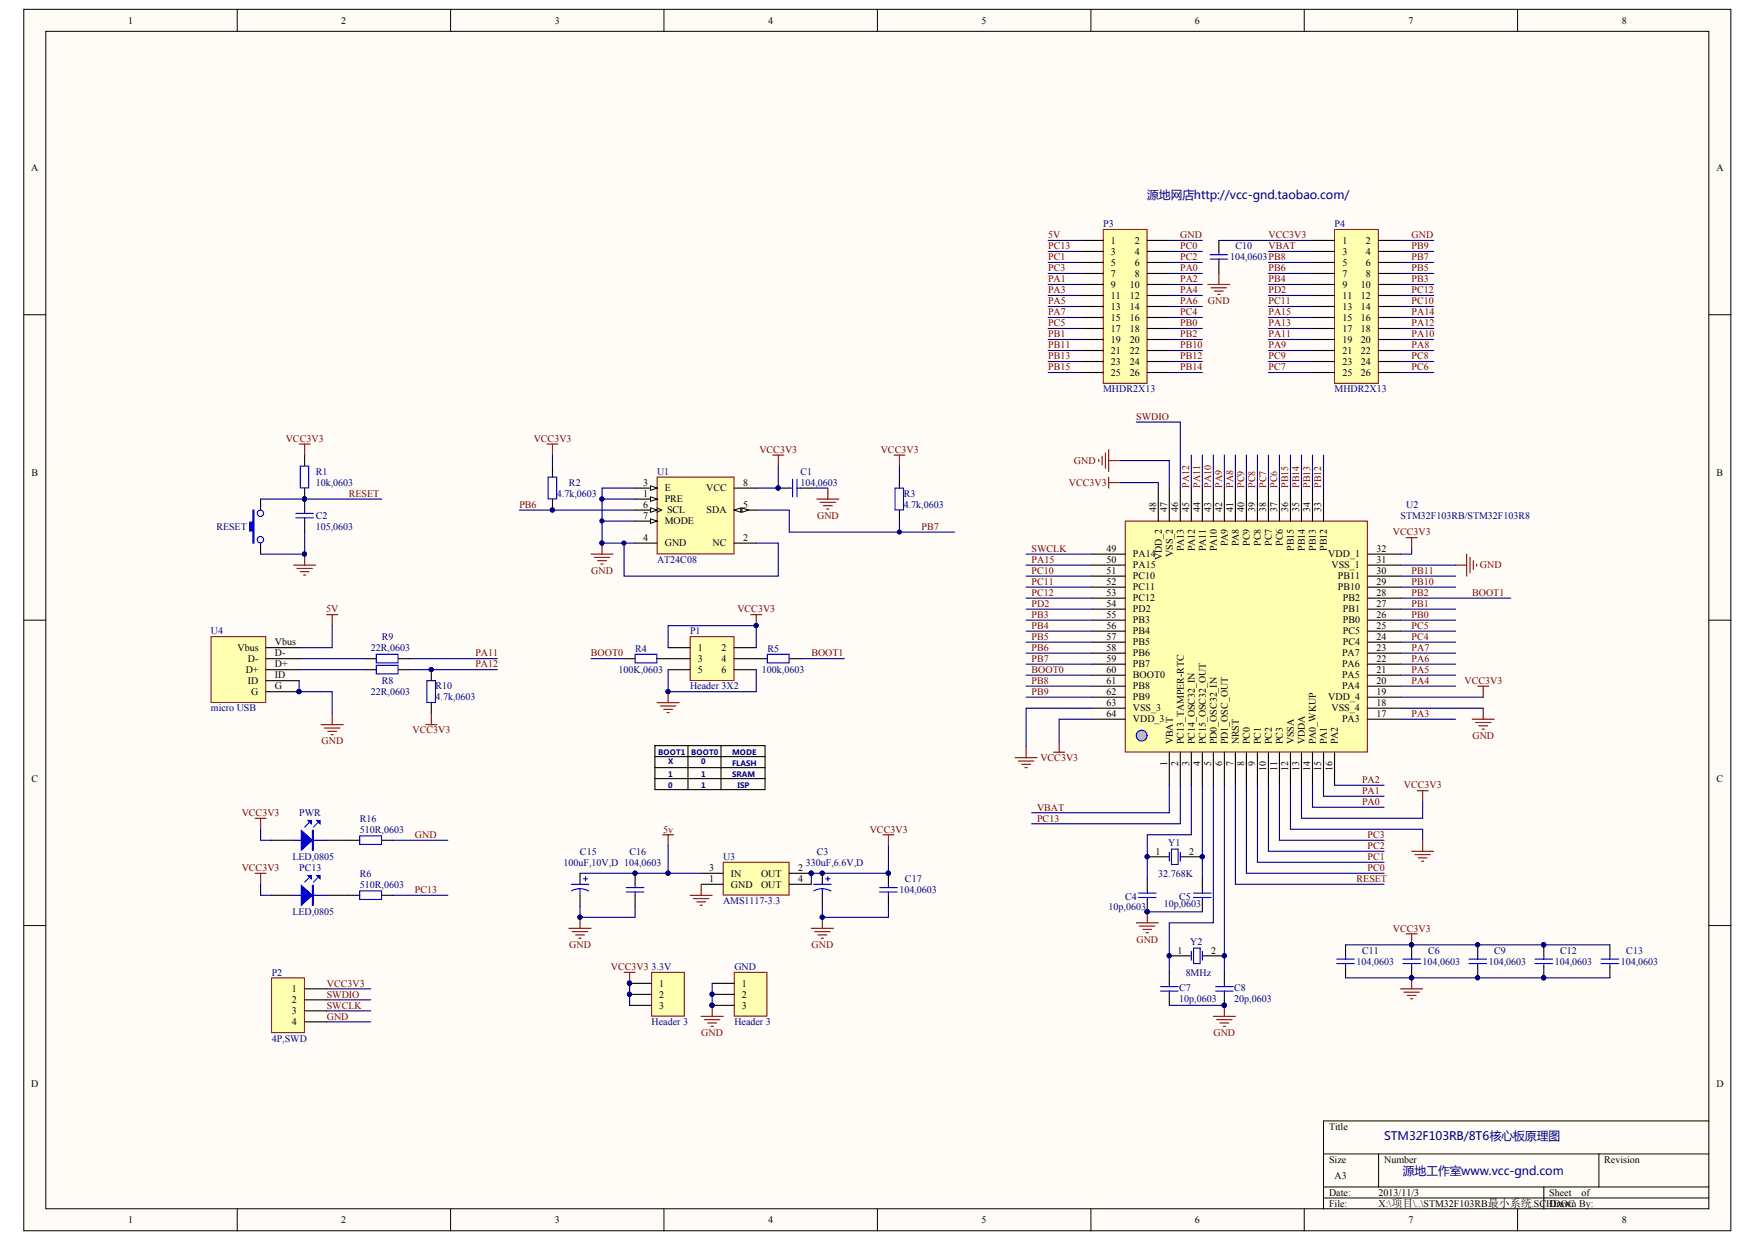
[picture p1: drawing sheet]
<svg xmlns="http://www.w3.org/2000/svg" width="297mm" height="210mm" viewBox="0 0 297 210" stroke-linecap="round" stroke-linejoin="round" font-family="sans-serif">
<g fill="#fffcf8" stroke="#000" stroke-width=".17">
<path d="M4 1.6h288.3v206.2h-288.3z"/>
<path d="M7.7 5.3h280.9v198.8h-280.9z"/>
</g>
<g fill="none" stroke="#000" stroke-width=".17">
<path d="M40.1 1.6v3.7M76.1 1.6v3.7M112.1 1.6v3.7M148.2 1.6v3.7M184.2 1.6v3.7M220.2 1.6v3.7M256.3 1.6v3.7M4 53.1h3.7M288.6 53.1h3.7M4 104.7h3.7M288.6 104.7h3.7M4 156.3h3.7"/>
<path d="M288.6 156.3h3.7M223.5 194.9h65.1M232.8 194.9v5.5M270 194.9v5.5M288.6 189.3h-65.1v14.9M40.1 204.2v3.7M76.1 204.2v3.7M112.1 204.2v3.7M148.2 204.2v3.7M184.2 204.2v3.7M220.2 204.2v3.7M223.5 200.4h65.1"/>
<path d="M223.5 202.3h65.1M256.3 204.2v3.7M260.7 200.4v3.8"/>
</g>
<path d="M51.4 76.8v1.9M51.4 82.4v1.9" fill="none" stroke="#000" stroke-width=".19"/>
<circle cx="51.4" cy="84.3" r=".35" fill="#000080" stroke="#000080" stroke-width=".17"/>
<path d="M50.7 78.7h1.4v3.7h-1.4z" fill="none" stroke="#00f" stroke-width=".19"/>
<path d="M50.5 75h1.9M51.4 75v1.8" fill="none" stroke="#800000" stroke-width=".19"/>
<path d="M116.5 107.5h7.4v7.4h-7.4z" fill="#ffffb0" stroke="#800000" stroke-width=".17"/>
<g fill="none" stroke="#000" stroke-width=".19">
<path d="M44 84.3v1.8M44 91.7v1.9M51.4 84.3v1.8M51.4 88v1.9M105.4 111.2h1.8M111 111.2h5.5M112.8 109.4h3.7M112.8 113.1h3.7M124 109.4h3.7M124 111.2h5.6M124 113.1h3.7M133.3 111.2h1.8"/>
<path d="M45.9 151.2h3.7M55.2 151.2h5.5M64.5 151.2h1.8"/>
</g>
<g fill="none" stroke="#00f" stroke-width=".19">
<path d="M50 87.4h2.9M50 86.7h2.9M51.4 86.1v.6M51.4 87.4v.6M107.2 110.5h3.7v1.4h-3.7zM129.6 110.5h3.6v1.4h-3.6zM49.6 151.2h5.6M52.2 148.2l-.8 .8M53.7 148.2l-.8 .8M60.7 150.4h3.7v1.5h-3.7z"/>
<circle cx="44" cy="86.7" r=".53"/>
<circle cx="44" cy="91.1" r=".53"/>
</g>
<path d="M44 84.3h20.5M51.4 89.9v3.7h-7.4M99.8 111.2h5.6M112.8 109.4v-3.7h14.9v3.7M112.8 113.1v3.7h14.9v-3.7M135.1 111.2h7.5M44 149.3v1.9h1.9M66.3 151.2h9.3" fill="none" stroke="#000080" stroke-width=".19"/>
<g fill="#000080" stroke="#000080" stroke-width=".17">
<circle cx="127.7" cy="105.6" r=".35"/>
<circle cx="112.8" cy="116.8" r=".35"/>
<circle cx="51.4" cy="84.3" r=".35"/>
<circle cx="51.4" cy="93.6" r=".35"/>
</g>
<g fill="none" stroke="#800000" stroke-width=".19">
<path d="M49.6 95.4h3.7M50.1 96h2.6M50.7 96.5h1.5M51.3 97.1h.3M51.4 93.6v1.8M111 118.7h3.7M111.5 119.2h2.6M112.1 119.8h1.5M112.8 116.8v1.9M126.8 103.8h1.8M127.7 103.8v1.9M112.6 120.3h.4"/>
<path d="M43.1 147.5h1.8M44 147.5v1.8"/>
</g>
<g fill="#00f" stroke="#00f" stroke-width=".19">
<path d="M50.9 149.5l1.8 1.7-1.8 1.7z"/>
<path d="M53.5 147.8h.5v.6z"/>
<path d="M52 147.8h.6v.6z"/>
<path d="M42.7 86.1h.2v5.6h-.2v-2h-.6v-1.5h.6z" fill-rule="evenodd"/>
<path d="M52.7 149.5h.2v3.4h-.2z" fill-rule="evenodd"/>
</g>
<path d="M111 80.6h12.9v12.9h-12.9z" fill="#ffffb0" stroke="#800000" stroke-width=".17"/>
<path d="M107.2 84.3h3.8" fill="none" stroke="#000" stroke-width=".19"/>
<path d="M109.9 83.9l1.1 .4-1.1 .4z" fill="#fffcf8" stroke="#000" stroke-width=".17"/>
<path d="M107.2 82.4h3.8M124 91.7h3.7" fill="none" stroke="#000" stroke-width=".19"/>
<path d="M109.9 82.1l1.1 .3-1.1 .4z" fill="#fffcf8" stroke="#000" stroke-width=".17"/>
<path d="M107.2 91.7h3.8M124 86.1h3.7" fill="none" stroke="#000" stroke-width=".19"/>
<g fill="#fffcf8" stroke="#000" stroke-width=".17">
<path d="M124 86.1l1.1-.3v.7z"/>
<path d="M125.3 85.8l1.1 .3-1.1 .4z"/>
</g>
<path d="M107.2 86.1h3.8" fill="none" stroke="#000" stroke-width=".19"/>
<path d="M111 85.8l.7 .3-.7 .4" fill="none" stroke="#000" stroke-width=".17"/>
<path d="M109.9 85.8l1.1 .3-1.1 .4z" fill="#fffcf8" stroke="#000" stroke-width=".17"/>
<path d="M107.2 88h3.8" fill="none" stroke="#000" stroke-width=".19"/>
<path d="M109.9 87.6l1.1 .4-1.1 .4z" fill="#fffcf8" stroke="#000" stroke-width=".17"/>
<path d="M93.3 78.7v1.9M93.3 84.3v1.8M124 82.4h3.7M131.4 82.4h1.9M135.1 82.4h1.9M151.9 80.6v1.8M151.9 86.1v1.9" fill="none" stroke="#000" stroke-width=".19"/>
<path d="M93.3 76.8v1.9M131.4 78.7v3.7h-3.7M151.9 78.7v1.9M87.7 86.1h19.5M101.7 88h5.5M105.4 91.7v5.6h26v-5.6h-3.7M107.2 82.4h-5.5v1.9h5.5M127.7 86.1h5.6v3.8h27.9M137 82.4h2.8M151.9 88v1.9" fill="none" stroke="#000080" stroke-width=".19"/>
<g fill="#000080" stroke="#000080" stroke-width=".17">
<circle cx="101.6" cy="84.3" r=".35"/>
<circle cx="101.6" cy="91.7" r=".35"/>
<circle cx="101.6" cy="88" r=".35"/>
<circle cx="131.4" cy="82.4" r=".35"/>
<circle cx="105.4" cy="91.7" r=".35"/>
<circle cx="93.3" cy="86.1" r=".35"/>
<circle cx="151.9" cy="89.8" r=".35"/>
</g>
<g fill="none" stroke="#800000" stroke-width=".19">
<path d="M92.4 75h1.8M93.3 75v1.8M130.5 76.8h1.9M131.4 76.8v1.9M151 76.8h1.8M151.9 76.8v1.9M99.8 93.6h3.7M100.4 94.1h2.6M100.9 94.7h1.5M101.5 95.2h.4M101.7 91.7v1.9M137.9 84.3h3.8"/>
<path d="M138.5 84.8h2.6M139.1 85.4h1.4M139.6 86h.4M139.8 82.4v1.9M55.2 103.8h1.8M56.1 103.8v1.9"/>
</g>
<path d="M92.6 80.6h1.4v3.6h-1.4zM133.3 82.4h.5M133.8 80.9v3M134.6 80.9v3M134.6 82.4h.5M151.1 82.4h1.5v3.7h-1.5z" fill="none" stroke="#00f" stroke-width=".19"/>
<path d="M122.1 145.6h11.1v5.6h-11.1z" fill="#ffffb0" stroke="#800000" stroke-width=".17"/>
<g fill="none" stroke="#000" stroke-width=".19">
<path d="M45.9 141.9h3.7M55.2 141.9h5.5M64.5 141.9h1.8M97.9 147.5v1.8M97.9 151.2v1.8M107.2 147.5v1.8M107.2 151.2v1.8M118.4 149.3h3.7M118.4 147.5h3.7M133.3 149.3h3.7M133.3 147.5h3.7M138.9 147.5v1.8"/>
<path d="M138.9 151.2v1.8M150 147.5v1.8M150 151.2v1.8"/>
</g>
<g fill="#000080" stroke="#000080" stroke-width=".17">
<circle cx="137" cy="147.5" r=".35"/>
<circle cx="112.8" cy="147.5" r=".35"/>
<circle cx="107.2" cy="147.5" r=".35"/>
<circle cx="97.9" cy="154.9" r=".35"/>
<circle cx="138.8" cy="147.5" r=".35"/>
<circle cx="150" cy="147.5" r=".35"/>
<circle cx="138.8" cy="154.9" r=".35"/>
</g>
<path d="M44 140v1.9h1.9M66.3 141.9h9.3M97.9 153v1.9h9.3v-1.9M112.8 142.8v4.7h-14.9" fill="none" stroke="#000080" stroke-width=".19"/>
<g fill="none" stroke="#800000" stroke-width=".19">
<path d="M43.1 138.2h1.8M44 138.2v1.8M96.1 156.8h3.7M96.6 157.3h2.6M97.2 157.9h1.5M97.8 158.4h.3M97.9 154.9v1.9M111.9 141h1.9M112.8 141v1.8M116.5 151.2h3.8M117.1 151.7h2.6M117.7 152.3h1.5"/>
<path d="M118.2 152.9h.4M118.4 149.3v1.9M137 156.8h3.7M137.6 157.3h2.6M138.1 157.9h1.5M138.7 158.4h.4M138.9 154.9v1.9M149.1 141h1.9M150 141v1.8"/>
</g>
<g fill="none" stroke="#00f" stroke-width=".19">
<path d="M52.2 138.9l-.8 .8M53.7 138.9l-.8 .8M49.6 141.9h5.6M60.7 141.2h3.7v1.4h-3.7zM96.5 149.3h2.9M97.9 150.1l.8 .1 .7 .3M97.9 150.1l-.7 .1-.7 .2M97.9 150.1v1.1M98.5 148.4h.7M98.9 148v.8M105.8 149.9h2.9M105.8 150.6h2.9"/>
<path d="M107.2 149.3v.6M107.2 150.6v.6M137.4 149.3h3M138.9 150.1l.7 .1 .7 .3M138.9 150.1l-.8 .1-.7 .2M138.9 150.1v1.1M139.4 148.4h.8M139.8 148v.8M148.5 149.9h3M148.5 150.6h3M150 149.3v.6M150 150.6v.6"/>
</g>
<g fill="#00f" stroke="#00f" stroke-width=".19">
<path d="M50.9 140.2l1.8 1.7-1.8 1.7z"/>
<path d="M53.5 138.6h.5v.5z"/>
<path d="M52 138.6h.6v.5z"/>
<path d="M52.7 140.2h.2v3.4h-.2z" fill-rule="evenodd"/>
</g>
<path d="M35.6 107.5h9.3v11.1h-9.3z" fill="#ffffb0" stroke="#800000" stroke-width=".17"/>
<path d="M44.9 109.4h5.6M44.9 111.2h5.6M44.9 113.1h5.6M44.9 114.9h5.6M44.9 116.8h5.6M61.7 111.2h1.8M61.7 113.1h1.8M67.3 111.2h1.8M67.3 113.1h1.8M72.8 113.1v1.8M72.8 118.7v1.8" fill="none" stroke="#000" stroke-width=".19"/>
<g fill="#000080" stroke="#000080" stroke-width=".17">
<circle cx="50.5" cy="116.8" r=".35"/>
<circle cx="138.8" cy="154.9" r=".35"/>
<circle cx="72.8" cy="113.1" r=".35"/>
<circle cx="101.6" cy="91.7" r=".35"/>
<circle cx="101.6" cy="84.3" r=".35"/>
</g>
<path d="M101.7 84.3v7.4h5.5M50.5 114.9v1.9h5.6v3.7M50.5 111.2h11.2M50.5 113.1h11.2M56.1 105.7v3.7h-5.6M69.1 111.2h14.9M69.1 113.1h14.9M138.9 153v1.9h11.1v-1.9" fill="none" stroke="#000080" stroke-width=".19"/>
<path d="M54.2 122.4h3.8M54.8 122.9h2.6M55.4 123.5h1.4M55.9 124.1h.4M56.1 120.5v1.9M171.4 128h3.7M172 128.5h2.6M172.5 129.1h1.5M173.1 129.6h.4M173.3 126.1v1.9" fill="none" stroke="#800000" stroke-width=".19"/>
<path d="M63.5 110.5h3.7v1.4h-3.7zM63.5 112.3h3.7v1.5h-3.7zM72.1 114.9h1.4v3.7h-1.4z" fill="none" stroke="#00f" stroke-width=".19"/>
<path d="M190 88h40.9v39h-40.9z" fill="#ffffb0" stroke="#800000" stroke-width=".17"/>
<g fill="none" stroke="#000" stroke-width=".19">
<path d="M184.4 99.1h5.6M184.4 97.3h5.6M184.4 95.4h5.6M184.4 93.6h5.6M195.6 82.4v5.6M197.5 82.4v5.6M199.3 82.4v5.6M201.2 82.4v5.6M203 82.4v5.6M204.9 82.4v5.6M206.8 82.4v5.6M208.6 82.4v5.6"/>
<path d="M210.5 82.4v5.6M212.3 82.4v5.6M214.2 82.4v5.6M216.1 82.4v5.6M217.9 82.4v5.6M219.8 82.4v5.6M221.6 82.4v5.6M223.5 82.4v5.6M230.9 99.1h5.6M230.9 97.3h5.6M230.9 95.4h5.6M230.9 93.6h5.6"/>
<path d="M184.4 119.6h5.6M184.4 117.7h5.6M184.4 115.9h5.6M184.4 114h5.6M184.4 112.2h5.6M184.4 110.3h5.6M184.4 108.4h5.6M184.4 106.6h5.6M184.4 104.7h5.6M184.4 102.9h5.6M184.4 101h5.6M230.9 119.6h5.6"/>
<path d="M230.9 117.7h5.6M230.9 115.9h5.6M230.9 114h5.6M230.9 112.2h5.6M230.9 110.3h5.6M230.9 108.4h5.6M230.9 106.6h5.6M230.9 104.7h5.6M230.9 102.9h5.6M230.9 101h5.6M184.4 121.5h5.6M197.5 127v5.6"/>
<path d="M199.3 127v5.6M201.2 127v5.6M203 127v5.6M204.9 127v5.6M206.8 127v5.6M208.6 127v5.6M210.5 127v5.6M212.3 127v5.6M214.2 127v5.6M216.1 127v5.6M217.9 127v5.6M219.8 127v5.6"/>
<path d="M221.6 127v5.6M223.5 127v5.6M225.4 127v5.6M230.9 121.5h5.6"/>
</g>
<circle cx="192.8" cy="124.2" r=".91" fill="#c0c0c0" stroke="#00f" stroke-width=".19"/>
<g fill="none" stroke="#000080" stroke-width=".19">
<path d="M189.1 77.8h8.4v4.6M203 76.8v5.6M204.9 76.8v5.6M206.8 76.8v5.6M208.6 76.8v5.6M210.5 76.8v5.6M212.3 76.8v5.6M214.2 76.8v5.6M216.1 76.8v5.6M217.9 76.8v5.6M219.8 76.8v5.6M221.6 76.8v5.6"/>
<path d="M223.5 76.8v5.6M173.3 97.3h11.1M173.3 99.1h11.1M173.3 95.4h11.1M173.3 93.6h11.1M236.5 97.3h9.3M236.5 99.1h9.3M236.5 95.4h9.3M238.4 92.6v1h-1.9M173.3 102.9h11.1M173.3 104.7h11.1M173.3 106.6h11.1"/>
<path d="M173.3 108.4h11.1M173.3 110.3h11.1M173.3 112.2h11.1M173.3 114h11.1M173.3 115.9h11.1M173.3 101h11.1M173.3 117.7h11.1M184.4 119.6h-11.1v6.5M236.5 102.9h9.3M236.5 104.7h9.3M236.5 106.6h9.3M236.5 108.4h9.3"/>
<path d="M236.5 110.3h9.3M236.5 112.2h9.3M236.5 114h9.3M236.5 115.9h9.3M184.4 121.5h-5.5v3.7M197.5 132.6v4.6h-23.3M199.3 132.6v6.5h-25.1M201.2 132.6v8.4h-7.5v7.4M203 132.6v15.8M204.9 132.6v23.2h-7.4v8.4M206.8 132.6v31.6M208.6 132.6v16.7h25.1"/>
<path d="M210.5 132.6v14.9h23.2M212.3 132.6v13h21.4M214.2 132.6v11.2h19.5M216.1 132.6v9.3h17.6M217.9 132.6v7.4h22.3v1.9M219.8 132.6v5.6h20.4v-2.8M221.6 132.6v3.7h12.1M223.5 132.6v1.9h10.2M225.4 132.6h8.3M236.5 121.5h9.3M193.7 154h9.3M197.5 169.8h9.3"/>
</g>
<path d="M193.7 144.7h3.8M193.7 148.4v1.9M193.7 152.1v1.9M199.3 144.7h3.7M203 148.4v1.9M203 152.1v1.9M197.5 161.4h3.7M197.5 164.2v1.9M197.5 167.9v1.9M203 161.4h3.8M206.8 164.2v1.9M206.8 167.9v1.9" fill="none" stroke="#000" stroke-width=".19"/>
<g fill="#000080" stroke="#000080" stroke-width=".17">
<circle cx="197.4" cy="161.4" r=".35"/>
<circle cx="206.7" cy="161.4" r=".35"/>
<circle cx="206.7" cy="169.8" r=".35"/>
<circle cx="193.7" cy="144.7" r=".35"/>
<circle cx="203" cy="144.7" r=".35"/>
<circle cx="193.7" cy="154" r=".35"/>
</g>
<g fill="none" stroke="#00f" stroke-width=".19">
<path d="M192.3 151.6h2.9M192.3 150.8h2.9M193.7 150.3v.5M193.7 151.6v.5M197.5 143.9v1.5M197.8 143.4h1.1v2.6h-1.1zM199.3 143.9v1.5M201.6 151.6h2.9M201.6 150.8h2.9M203 150.3v.5M203 151.6v.5M196 167.4h2.9"/>
<path d="M196 166.6h2.9M197.5 166.1v.5M197.5 167.4v.5M201.2 160.7v1.5M201.6 160.1h1.1v2.6h-1.1zM203 160.7v1.5M205.3 167.4h2.9M205.3 166.6h2.9M206.8 166.1v.5M206.8 167.4v.5"/>
</g>
<g fill="none" stroke="#800000" stroke-width=".19">
<path d="M237.4 90.8h1.9M238.4 90.8v1.8M245.8 95.4h1.9M247.7 93.6v3.7M248.2 94.1v2.6M248.8 94.7v1.5M249.4 95.2v.4M177.9 127h1.9M178.9 125.2v1.8M239.3 133.5h1.9M240.2 133.5v1.9M191.9 155.8h3.7"/>
<path d="M192.4 156.4h2.6M193 156.9h1.5M193.6 157.5h.3M193.7 154v1.8M238.4 143.8h3.7M238.9 144.3h2.6M239.5 144.9h1.5M240.1 145.4h.3M240.2 141.9v1.9M204.9 171.6h3.7M205.5 172.2h2.6M206 172.7h1.5"/>
<path d="M206.6 173.3h.3M206.8 169.8v1.8"/>
</g>
<path d="M225.4 38.7h7.4v26h-7.4z" fill="#ffffb0" stroke="#800000" stroke-width=".17"/>
<g fill="none" stroke="#000" stroke-width=".19">
<path d="M221.6 40.6h3.8M221.6 42.5h3.8M221.6 44.3h3.8M221.6 46.2h3.8M221.6 48h3.8M221.6 49.9h3.8M221.6 51.8h3.8M221.6 53.6h3.8M221.6 55.5h3.8M221.6 57.3h3.8M221.6 59.2h3.8M232.8 40.6h3.7"/>
<path d="M232.8 42.5h3.7M232.8 44.3h3.7M232.8 46.2h3.7M232.8 48h3.7M232.8 49.9h3.7M232.8 51.8h3.7M232.8 53.6h3.7M232.8 55.5h3.7M232.8 57.3h3.7M232.8 59.2h3.7M221.6 61h3.8M221.6 62.9h3.8"/>
<path d="M232.8 61h3.7M232.8 62.9h3.7"/>
</g>
<g fill="none" stroke="#000080" stroke-width=".19">
<path d="M214.2 42.5h7.4M214.2 44.3h7.4M214.2 46.2h7.4M214.2 48h7.4M214.2 49.9h7.4M214.2 51.8h7.4M214.2 53.6h7.4M214.2 55.5h7.4M214.2 57.3h7.4M214.2 59.2h7.4M236.5 42.5h5.6M236.5 44.3h5.6"/>
<path d="M236.5 46.2h5.6M236.5 48h5.6M236.5 49.9h5.6M236.5 51.8h5.6M236.5 53.6h5.6M236.5 55.5h5.6M236.5 57.3h5.6M236.5 59.2h5.6M236.5 40.6h5.6M214.2 61h7.4M214.2 62.9h7.4M236.5 61h5.6"/>
<path d="M236.5 62.9h5.6"/>
</g>
<path d="M186.3 38.7h7.4v26h-7.4z" fill="#ffffb0" stroke="#800000" stroke-width=".17"/>
<g fill="none" stroke="#000" stroke-width=".19">
<path d="M182.6 40.6h3.7M182.6 42.5h3.7M182.6 44.3h3.7M182.6 46.2h3.7M182.6 48h3.7M182.6 49.9h3.7M182.6 51.8h3.7M182.6 53.6h3.7M182.6 55.5h3.7M182.6 57.3h3.7M182.6 59.2h3.7M193.7 40.6h3.8"/>
<path d="M193.7 42.5h3.8M193.7 44.3h3.8M193.7 46.2h3.8M193.7 48h3.8M193.7 49.9h3.8M193.7 51.8h3.8M193.7 53.6h3.8M193.7 55.5h3.8M193.7 57.3h3.8M193.7 59.2h3.8M182.6 61h3.7M182.6 62.9h3.7"/>
<path d="M193.7 61h3.8M193.7 62.9h3.8"/>
</g>
<g fill="none" stroke="#000080" stroke-width=".19">
<path d="M177 59.2h5.6M177 57.3h5.6M177 55.5h5.6M177 53.6h5.6M177 51.8h5.6M177 49.9h5.6M177 48h5.6M177 46.2h5.6M177 44.3h5.6M177 42.5h5.6M177 40.6h5.6M197.5 59.2h5.5"/>
<path d="M197.5 57.3h5.5M197.5 55.5h5.5M197.5 53.6h5.5M197.5 51.8h5.5M197.5 49.9h5.5M197.5 48h5.5M197.5 46.2h5.5M197.5 44.3h5.5M197.5 42.5h5.5M197.5 40.6h5.5M177 62.9h5.6M177 61h5.6"/>
<path d="M191.9 71.3h7.4v11.1M197.5 62.9h5.5M197.5 61h5.5M201.2 76.8v5.6M55.2 172.6h7.4M55.2 168.8h7.4M55.2 167h7.4M55.2 170.7h7.4"/>
</g>
<path d="M45.9 165.1h5.5v9.3h-5.5z" fill="#ffffb0" stroke="#800000" stroke-width=".17"/>
<path d="M110.6 125.9h18.6v7.4h-18.6zM110.6 127.8h18.6M110.6 129.6h18.6M110.6 131.5h18.6M116.2 125.9v7.4M121.8 125.9v7.4M51.4 167h3.8M51.4 168.8h3.8M51.4 170.7h3.8M51.4 172.6h3.8" fill="none" stroke="#000" stroke-width=".19"/>
<path d="M189.1 81.5h6.5v.9M236.5 117.7h14M236.5 119.6h14M236.5 101h18.6" fill="none" stroke="#000080" stroke-width=".19"/>
<g fill="none" stroke="#800000" stroke-width=".19">
<path d="M185.6 77.6v.4M186.1 77v1.5M186.7 76.5v2.6M187.2 75.9v3.7M187.2 77.8h1.9M187.2 80.6v1.8M187.2 81.5h1.9M249.5 115.9h1.9M250.5 115.9v1.8M250.5 119.6v1.9M71.9 122.4h1.9M72.8 120.5v1.9"/>
<path d="M248.6 121.5h3.7M249.2 122h2.6M249.7 122.6h1.5M250.3 123.1h.4"/>
</g>
<path d="M110 164.2h5.6v7.4h-5.6z" fill="#ffffb0" stroke="#800000" stroke-width=".17"/>
<path d="M106.3 166.1h3.7M106.3 167.9h3.7M106.3 169.8h3.7" fill="none" stroke="#000" stroke-width=".19"/>
<g fill="#000080" stroke="#000080" stroke-width=".17">
<circle cx="106.3" cy="166" r=".35"/>
<circle cx="106.3" cy="167.9" r=".35"/>
</g>
<path d="M124 164.2h5.5v7.4h-5.5z" fill="#ffffb0" stroke="#800000" stroke-width=".17"/>
<g fill="none" stroke="#000" stroke-width=".19">
<path d="M205.8 40.6v1.9M205.8 44.3v1.9M227.2 159.6v1.8M238.4 159.6v1.8M249.5 159.6v1.8M260.7 159.6v1.8M271.9 159.6v1.8M120.3 166.1h3.7M120.3 167.9h3.7M120.3 169.8h3.7M227.2 163.3v1.8M238.4 163.3v1.8"/>
<path d="M249.5 163.3v1.8M260.7 163.3v1.8M271.9 163.3v1.8"/>
</g>
<g fill="#000080" stroke="#000080" stroke-width=".17">
<circle cx="120.2" cy="167.9" r=".35"/>
<circle cx="120.2" cy="169.8" r=".35"/>
<circle cx="106.3" cy="166" r=".35"/>
<circle cx="137" cy="147.5" r=".35"/>
<circle cx="150" cy="147.5" r=".35"/>
<circle cx="112.8" cy="147.5" r=".35"/>
<circle cx="238.4" cy="165.1" r=".35"/>
<circle cx="238.4" cy="159.5" r=".35"/>
<circle cx="249.5" cy="165.1" r=".35"/>
<circle cx="249.5" cy="159.5" r=".35"/>
<circle cx="260.7" cy="165.1" r=".35"/>
<circle cx="260.7" cy="159.5" r=".35"/>
</g>
<path d="M205.8 40.6h15.8M112.8 147.5h5.6M150 142.8v4.7h-13v1.8M227.2 159.6h44.7M106.3 166.1v3.7M120.3 166.1v3.7M227.2 165.1h44.7" fill="none" stroke="#000080" stroke-width=".19"/>
<g fill="none" stroke="#800000" stroke-width=".19">
<path d="M204 48h3.7M204.5 48.6h2.6M205.1 49.2h1.5M205.6 49.7h.4M205.8 46.2v1.8M237.4 157.7h1.9M238.4 157.7v1.9M105.4 164.2h1.8M106.3 164.2v1.9M118.4 171.6h3.7M119 172.2h2.6M119.5 172.7h1.5"/>
<path d="M120.1 173.3h.4M120.3 169.8v1.8M236.5 167h3.7M237.1 167.5h2.6M237.6 168.1h1.5M238.2 168.7h.4M238.4 165.1v1.9"/>
</g>
<g fill="none" stroke="#00f" stroke-width=".19">
<path d="M204.3 43h3M204.3 43.8h3M205.8 42.5v.5M205.8 43.8v.5M225.7 162h3M225.7 162.7h3M227.2 161.4v.6M227.2 162.7v.6M236.9 162h3M236.9 162.7h3M238.4 161.4v.6M238.4 162.7v.6"/>
<path d="M248.1 162h2.9M248.1 162.7h2.9M249.5 161.4v.6M249.5 162.7v.6M259.2 162h3M259.2 162.7h3M260.7 161.4v.6M260.7 162.7v.6M270.4 162h2.9M270.4 162.7h2.9M271.9 161.4v.6M271.9 162.7v.6"/>
</g>
<g font-size="2" fill="#000080">
<text x="193.7" y="33.6">源地网店http://vcc-gnd.taobao.com/</text>
<text x="233.7" y="192.5">STM32F103RB/8T6核心板原理图</text>
<text x="236.9" y="198.4">源地工作室www.vcc-gnd.com</text>
</g>
<g font-size="1.7">
<text x="21.6" y="4">1</text>
<text x="57.6" y="4">2</text>
<text x="93.7" y="4">3</text>
<text x="129.7" y="4">4</text>
<text x="165.8" y="4">5</text>
<text x="201.8" y="4">6</text>
<text x="237.8" y="4">7</text>
<text x="273.9" y="4">8</text>
<text x="5.3" y="28.9">A</text>
<text x="289.8" y="28.9">A</text>
<text x="187.6" y="41.2">1</text>
<text x="191.6" y="41.2">2</text>
<text x="226.7" y="41.2">1</text>
<text x="230.7" y="41.2">2</text>
<text x="187.6" y="43">3</text>
<text x="187.6" y="44.9">5</text>
<text x="187.6" y="46.7">7</text>
<text x="191.6" y="43">4</text>
<text x="191.6" y="44.9">6</text>
<text x="191.6" y="46.7">8</text>
<text x="226.7" y="43">3</text>
<text x="226.7" y="44.9">5</text>
<text x="226.7" y="46.7">7</text>
<text x="230.7" y="43">4</text>
<text x="230.7" y="44.9">6</text>
<text x="230.7" y="46.7">8</text>
<text x="187.6" y="48.6">9</text>
<text x="187.6" y="50.4">11</text>
<text x="187.6" y="52.3">13</text>
<text x="190.8" y="48.6">10</text>
<text x="190.8" y="50.4">12</text>
<text x="190.8" y="52.3">14</text>
<text x="226.7" y="48.6">9</text>
<text x="226.7" y="50.4">11</text>
<text x="226.7" y="52.3">13</text>
<text x="229.8" y="48.6">10</text>
<text x="229.8" y="50.4">12</text>
<text x="229.8" y="52.3">14</text>
<text x="187.6" y="54.2">15</text>
<text x="187.6" y="56">17</text>
<text x="187.6" y="57.9">19</text>
<text x="187.6" y="59.8">21</text>
<text x="190.8" y="54.2">16</text>
<text x="190.8" y="56">18</text>
<text x="190.8" y="57.9">20</text>
<text x="190.8" y="59.8">22</text>
<text x="226.7" y="54.2">15</text>
<text x="226.7" y="56">17</text>
<text x="226.7" y="57.9">19</text>
<text x="226.7" y="59.8">21</text>
<text x="229.8" y="54.2">16</text>
<text x="229.8" y="56">18</text>
<text x="229.8" y="57.9">20</text>
<text x="229.8" y="59.8">22</text>
<text x="187.6" y="61.6">23</text>
<text x="187.6" y="63.5">25</text>
<text x="190.8" y="61.6">24</text>
<text x="190.8" y="63.5">26</text>
<text x="226.7" y="61.6">23</text>
<text x="226.7" y="63.5">25</text>
<text x="229.8" y="61.6">24</text>
<text x="229.8" y="63.5">26</text>
<text x="5.3" y="80.4">B</text>
<text x="108.6" y="83.9">1</text>
<text x="108.6" y="82.1">3</text>
<text x="112.3" y="83">E</text>
<text x="119.2" y="83">VCC</text>
<text x="125.5" y="82.1">8</text>
<text x="289.9" y="80.4">B</text>
<text x="108.6" y="85.8">6</text>
<text x="108.6" y="87.6">7</text>
<text x="112.3" y="84.9">PRE</text>
<text x="112.3" y="88.6">MODE</text>
<text x="112.6" y="86.7">SCL</text>
<text x="119.3" y="86.7">SDA</text>
<text x="125.5" y="85.8">5</text>
<text x="195.2" y="86.5" transform="rotate(-90 195.2 86.5)">48</text>
<text x="197.1" y="86.5" transform="rotate(-90 197.1 86.5)">47</text>
<text x="199" y="86.5" transform="rotate(-90 199 86.5)">46</text>
<text x="200.8" y="86.5" transform="rotate(-90 200.8 86.5)">45</text>
<text x="202.7" y="86.5" transform="rotate(-90 202.7 86.5)">44</text>
<text x="204.5" y="86.5" transform="rotate(-90 204.5 86.5)">43</text>
<text x="206.4" y="86.5" transform="rotate(-90 206.4 86.5)">42</text>
<text x="208.3" y="86.5" transform="rotate(-90 208.3 86.5)">41</text>
<text x="210.1" y="86.5" transform="rotate(-90 210.1 86.5)">40</text>
<text x="212" y="86.5" transform="rotate(-90 212 86.5)">39</text>
<text x="213.8" y="86.5" transform="rotate(-90 213.8 86.5)">38</text>
<text x="215.7" y="86.5" transform="rotate(-90 215.7 86.5)">37</text>
<text x="217.6" y="86.5" transform="rotate(-90 217.6 86.5)">36</text>
<text x="219.4" y="86.5" transform="rotate(-90 219.4 86.5)">35</text>
<text x="221.3" y="86.5" transform="rotate(-90 221.3 86.5)">34</text>
<text x="223.1" y="86.5" transform="rotate(-90 223.1 86.5)">33</text>
<text x="108.6" y="91.4">4</text>
<text x="112.3" y="92.3">GND</text>
<text x="120.3" y="92.3">NC</text>
<text x="125.5" y="91.4">2</text>
<text x="186.8" y="93.2">49</text>
<text x="186.8" y="95.1">50</text>
<text x="191.3" y="94.1">PA14</text>
<text x="191.3" y="96">PA15</text>
<text x="196.2" y="94.6" transform="rotate(-90 196.2 94.6)">VDD_2</text>
<text x="198" y="94.1" transform="rotate(-90 198 94.1)">VSS_2</text>
<text x="199.9" y="93.1" transform="rotate(-90 199.9 93.1)">PA13</text>
<text x="201.8" y="93.1" transform="rotate(-90 201.8 93.1)">PA12</text>
<text x="203.6" y="93.1" transform="rotate(-90 203.6 93.1)">PA11</text>
<text x="205.5" y="93.1" transform="rotate(-90 205.5 93.1)">PA10</text>
<text x="207.3" y="92.3" transform="rotate(-90 207.3 92.3)">PA9</text>
<text x="209.2" y="92.3" transform="rotate(-90 209.2 92.3)">PA8</text>
<text x="211" y="92.2" transform="rotate(-90 211 92.2)">PC9</text>
<text x="212.9" y="92.2" transform="rotate(-90 212.9 92.2)">PC8</text>
<text x="214.8" y="92.2" transform="rotate(-90 214.8 92.2)">PC7</text>
<text x="216.6" y="92.2" transform="rotate(-90 216.6 92.2)">PC6</text>
<text x="218.5" y="93" transform="rotate(-90 218.5 93)">PB15</text>
<text x="220.3" y="93" transform="rotate(-90 220.3 93)">PB14</text>
<text x="222.2" y="93" transform="rotate(-90 222.2 93)">PB13</text>
<text x="224.1" y="93" transform="rotate(-90 224.1 93)">PB12</text>
<text x="224.3" y="94.1">VDD_1</text>
<text x="224.9" y="96">VSS_1</text>
<text x="232.4" y="95.1">31</text>
<text x="232.4" y="93.2">32</text>
<text x="186.8" y="96.9">51</text>
<text x="186.8" y="98.8">52</text>
<text x="186.8" y="100.6">53</text>
<text x="191.3" y="97.9">PC10</text>
<text x="191.3" y="99.7">PC11</text>
<text x="191.3" y="101.6">PC12</text>
<text x="225.9" y="99.7">PB10</text>
<text x="225.9" y="97.9">PB11</text>
<text x="226.8" y="101.6">PB2</text>
<text x="232.4" y="100.6">28</text>
<text x="232.4" y="98.8">29</text>
<text x="232.4" y="96.9">30</text>
<text x="186.8" y="102.5">54</text>
<text x="186.8" y="104.4">55</text>
<text x="186.8" y="106.2">56</text>
<text x="191.3" y="103.4">PD2</text>
<text x="191.3" y="105.3">PB3</text>
<text x="191.3" y="107.1">PB4</text>
<text x="226.8" y="107.1">PC5</text>
<text x="226.8" y="105.3">PB0</text>
<text x="226.8" y="103.4">PB1</text>
<text x="232.4" y="106.2">25</text>
<text x="232.4" y="104.4">26</text>
<text x="232.4" y="102.5">27</text>
<text x="40.1" y="109.9">Vbus</text>
<text x="41.5" y="113.6">D+</text>
<text x="41.9" y="111.8">D-</text>
<text x="46.4" y="109">Vbus</text>
<text x="46.4" y="110.9">D-</text>
<text x="46.4" y="112.7">D+</text>
<text x="117.8" y="109.9">1</text>
<text x="117.8" y="111.8">3</text>
<text x="117.8" y="113.6">5</text>
<text x="121.9" y="109.9">2</text>
<text x="121.9" y="111.8">4</text>
<text x="121.9" y="113.6">6</text>
<text x="186.8" y="108.1">57</text>
<text x="186.8" y="109.9">58</text>
<text x="186.8" y="111.8">59</text>
<text x="186.8" y="113.6">60</text>
<text x="191.3" y="109">PB5</text>
<text x="191.3" y="110.9">PB6</text>
<text x="191.3" y="112.7">PB7</text>
<text x="226.6" y="112.7">PA6</text>
<text x="226.6" y="110.9">PA7</text>
<text x="226.8" y="109">PC4</text>
<text x="232.4" y="113.6">21</text>
<text x="232.4" y="111.8">22</text>
<text x="232.4" y="109.9">23</text>
<text x="232.4" y="108.1">24</text>
<text x="41.9" y="115.5">ID</text>
<text x="42.4" y="117.4">G</text>
<text x="46.4" y="114.6">ID</text>
<text x="46.4" y="116.4">G</text>
<text x="186.8" y="115.5">61</text>
<text x="186.8" y="117.4">62</text>
<text x="186.8" y="119.2">63</text>
<text x="191.3" y="114.6">BOOT0</text>
<text x="191.3" y="116.4">PB8</text>
<text x="191.3" y="118.3">PB9</text>
<text x="224.3" y="118.3">VDD_4</text>
<text x="226.6" y="116.4">PA4</text>
<text x="226.6" y="114.6">PA5</text>
<text x="232.4" y="119.2">18</text>
<text x="232.4" y="117.4">19</text>
<text x="232.4" y="115.5">20</text>
<text x="186.8" y="121.1">64</text>
<text x="191.3" y="120.1">VSS_3</text>
<text x="191.3" y="122">VDD_3</text>
<text x="198" y="125.7" transform="rotate(-90 198 125.7)">VBAT</text>
<text x="199.9" y="125.7" transform="rotate(-90 199.9 125.7)">PC13_TAMPER-RTC</text>
<text x="201.8" y="125.7" transform="rotate(-90 201.8 125.7)">PC14_OSC32_IN</text>
<text x="203.6" y="125.7" transform="rotate(-90 203.6 125.7)">PC15_OSC32_OUT</text>
<text x="205.5" y="125.7" transform="rotate(-90 205.5 125.7)">PD0_OSC32_IN</text>
<text x="207.3" y="125.7" transform="rotate(-90 207.3 125.7)">PD1_OSC_OUT</text>
<text x="209.2" y="125.7" transform="rotate(-90 209.2 125.7)">NRST</text>
<text x="211" y="125.7" transform="rotate(-90 211 125.7)">PC0</text>
<text x="212.9" y="125.7" transform="rotate(-90 212.9 125.7)">PC1</text>
<text x="214.8" y="125.7" transform="rotate(-90 214.8 125.7)">PC2</text>
<text x="216.6" y="125.7" transform="rotate(-90 216.6 125.7)">PC3</text>
<text x="218.5" y="125.7" transform="rotate(-90 218.5 125.7)">VSSA</text>
<text x="220.3" y="125.7" transform="rotate(-90 220.3 125.7)">VDDA</text>
<text x="222.2" y="125.7" transform="rotate(-90 222.2 125.7)">PA0_WKUP</text>
<text x="224.1" y="125.7" transform="rotate(-90 224.1 125.7)">PA1</text>
<text x="224.9" y="120.1">VSS_4</text>
<text x="225.9" y="125.7" transform="rotate(-90 225.9 125.7)">PA2</text>
<text x="226.6" y="122">PA3</text>
<text x="232.4" y="121.1">17</text>
<text x="197.1" y="129.3" transform="rotate(-90 197.1 129.3)">1</text>
<text x="199" y="129.3" transform="rotate(-90 199 129.3)">2</text>
<text x="200.8" y="129.3" transform="rotate(-90 200.8 129.3)">3</text>
<text x="202.7" y="129.3" transform="rotate(-90 202.7 129.3)">4</text>
<text x="204.5" y="129.3" transform="rotate(-90 204.5 129.3)">5</text>
<text x="206.4" y="129.3" transform="rotate(-90 206.4 129.3)">6</text>
<text x="208.3" y="129.3" transform="rotate(-90 208.3 129.3)">7</text>
<text x="210.1" y="129.3" transform="rotate(-90 210.1 129.3)">8</text>
<text x="212" y="129.3" transform="rotate(-90 212 129.3)">9</text>
<text x="213.8" y="130.2" transform="rotate(-90 213.8 130.2)">10</text>
<text x="215.7" y="130.2" transform="rotate(-90 215.7 130.2)">11</text>
<text x="217.6" y="130.2" transform="rotate(-90 217.6 130.2)">12</text>
<text x="219.4" y="130.2" transform="rotate(-90 219.4 130.2)">13</text>
<text x="221.3" y="130.2" transform="rotate(-90 221.3 130.2)">14</text>
<text x="223.1" y="130.2" transform="rotate(-90 223.1 130.2)">15</text>
<text x="225" y="130.2" transform="rotate(-90 225 130.2)">16</text>
<text x="5.3" y="132">C</text>
<text x="289.9" y="132">C</text>
<text x="119.8" y="149">1</text>
<text x="119.8" y="147.1">3</text>
<text x="123.4" y="149.9">GND</text>
<text x="123.4" y="148.1">IN</text>
<text x="128.5" y="148.1">OUT</text>
<text x="128.5" y="149.9">OUT</text>
<text x="134.8" y="147.1">2</text>
<text x="134.8" y="149">4</text>
<text x="195.1" y="144.3">1</text>
<text x="200.8" y="144.3">2</text>
<text x="198.8" y="161.1">1</text>
<text x="204.5" y="161.1">2</text>
<text x="49.3" y="167.6">1</text>
<text x="111.3" y="166.6">1</text>
<text x="125.3" y="166.6">1</text>
<text x="49.3" y="169.4">2</text>
<text x="49.3" y="171.3">3</text>
<text x="49.3" y="173.1">4</text>
<text x="111.3" y="168.5">2</text>
<text x="111.3" y="170.3">3</text>
<text x="125.3" y="168.5">2</text>
<text x="125.3" y="170.3">3</text>
<text x="5.3" y="183.6">D</text>
<text x="289.8" y="183.6">D</text>
<text x="224.4" y="190.8">Title</text>
<text x="224.4" y="196.3">Size</text>
<text x="233.7" y="196.3">Number</text>
<text x="270.9" y="196.3">Revision</text>
<text x="224.4" y="201.9">Date:</text>
<text x="224.4" y="203.8">File:</text>
<text x="225.4" y="199.1">A3</text>
<text x="232.8" y="201.9">2013/11/3</text>
<text x="232.8" y="203.8">X:\项目\..\STM32F103RB最小系统.SCHDOC</text>
<text x="261.6" y="201.9">Sheet</text>
<text x="261.6" y="203.8">Drawn By:</text>
<text x="267.1" y="201.9">of</text>
<text x="21.6" y="206.6">1</text>
<text x="57.6" y="206.6">2</text>
<text x="93.7" y="206.6">3</text>
<text x="129.7" y="206.6">4</text>
<text x="165.8" y="206.6">5</text>
<text x="201.8" y="206.6">6</text>
<text x="237.8" y="206.6">7</text>
<text x="273.9" y="206.6">8</text>
</g>
<g font-size="1.7" fill="#800000">
<text x="177" y="40.2">5V</text>
<text x="199.3" y="40.2">GND</text>
<text x="214.2" y="40.2">VCC3V3</text>
<text x="238.4" y="40.2">GND</text>
<text x="177" y="47.7">PA1</text>
<text x="177" y="45.8">PC3</text>
<text x="177" y="43.9">PC1</text>
<text x="177" y="42.1">PC13</text>
<text x="199.3" y="47.7">PA2</text>
<text x="199.3" y="45.8">PA0</text>
<text x="199.3" y="43.9">PC2</text>
<text x="199.3" y="42.1">PC0</text>
<text x="214.2" y="45.8">PB6</text>
<text x="214.2" y="47.7">PB4</text>
<text x="214.2" y="42.1">VBAT</text>
<text x="238.4" y="42.1">PB9</text>
<text x="238.4" y="43.9">PB7</text>
<text x="238.4" y="45.8">PB5</text>
<text x="238.4" y="47.7">PB3</text>
<text x="177" y="53.2">PA7</text>
<text x="177" y="51.4">PA5</text>
<text x="177" y="49.5">PA3</text>
<text x="199.3" y="53.2">PC4</text>
<text x="199.3" y="51.4">PA6</text>
<text x="199.3" y="49.5">PA4</text>
<text x="204" y="51.4">GND</text>
<text x="214.2" y="49.5">PD2</text>
<text x="214.2" y="51.4">PC11</text>
<text x="214.2" y="53.2">PA15</text>
<text x="238.4" y="49.5">PC12</text>
<text x="238.4" y="51.4">PC10</text>
<text x="238.4" y="53.2">PA14</text>
<text x="177" y="58.8">PB11</text>
<text x="177" y="57">PB1</text>
<text x="177" y="55.1">PC5</text>
<text x="199.3" y="58.8">PB10</text>
<text x="199.3" y="57">PB2</text>
<text x="199.3" y="55.1">PB0</text>
<text x="214.2" y="55.1">PA13</text>
<text x="214.2" y="57">PA11</text>
<text x="214.2" y="58.8">PA9</text>
<text x="238.4" y="55.1">PA12</text>
<text x="238.4" y="57">PA10</text>
<text x="238.4" y="58.8">PA8</text>
<text x="177" y="60.7">PB13</text>
<text x="177" y="62.6">PB15</text>
<text x="199.3" y="60.7">PB12</text>
<text x="199.3" y="62.6">PB14</text>
<text x="214.2" y="60.7">PC9</text>
<text x="214.2" y="62.6">PC7</text>
<text x="238.4" y="60.7">PC8</text>
<text x="238.4" y="62.6">PC6</text>
<text x="191.9" y="70.9">SWDIO</text>
<text x="48.3" y="74.6">VCC3V3</text>
<text x="90.1" y="74.6">VCC3V3</text>
<text x="128.2" y="76.5">VCC3V3</text>
<text x="148.7" y="76.5">VCC3V3</text>
<text x="58.9" y="83.9">RESET</text>
<text x="180.5" y="82.1">VCC3V3</text>
<text x="181.3" y="78.4">GND</text>
<text x="200.8" y="82.4" transform="rotate(-90 200.8 82.4)">PA12</text>
<text x="202.7" y="82.4" transform="rotate(-90 202.7 82.4)">PA11</text>
<text x="204.5" y="82.4" transform="rotate(-90 204.5 82.4)">PA10</text>
<text x="206.4" y="82.4" transform="rotate(-90 206.4 82.4)">PA9</text>
<text x="208.3" y="82.4" transform="rotate(-90 208.3 82.4)">PA8</text>
<text x="210.1" y="82.4" transform="rotate(-90 210.1 82.4)">PC9</text>
<text x="212" y="82.4" transform="rotate(-90 212 82.4)">PC8</text>
<text x="213.8" y="82.4" transform="rotate(-90 213.8 82.4)">PC7</text>
<text x="215.7" y="82.4" transform="rotate(-90 215.7 82.4)">PC6</text>
<text x="217.6" y="82.4" transform="rotate(-90 217.6 82.4)">PB15</text>
<text x="219.4" y="82.4" transform="rotate(-90 219.4 82.4)">PB14</text>
<text x="221.3" y="82.4" transform="rotate(-90 221.3 82.4)">PB13</text>
<text x="223.1" y="82.4" transform="rotate(-90 223.1 82.4)">PB12</text>
<text x="87.7" y="85.8">PB6</text>
<text x="138" y="87.6">GND</text>
<text x="155.6" y="89.5">PB7</text>
<text x="174.2" y="95.1">PA15</text>
<text x="174.2" y="93.2">SWCLK</text>
<text x="235.2" y="90.4">VCC3V3</text>
<text x="249.9" y="96">GND</text>
<text x="99.8" y="96.9">GND</text>
<text x="174.2" y="96.9">PC10</text>
<text x="174.2" y="98.8">PC11</text>
<text x="174.2" y="100.6">PC12</text>
<text x="238.4" y="100.6">PB2</text>
<text x="238.4" y="98.8">PB10</text>
<text x="238.4" y="96.9">PB11</text>
<text x="248.6" y="100.6">BOOT1</text>
<text x="55.1" y="103.4">5V</text>
<text x="124.5" y="103.4">VCC3V3</text>
<text x="174.2" y="102.5">PD2</text>
<text x="174.2" y="104.4">PB3</text>
<text x="174.2" y="106.2">PB4</text>
<text x="238.4" y="104.4">PB0</text>
<text x="238.4" y="106.2">PC5</text>
<text x="238.4" y="102.5">PB1</text>
<text x="80.3" y="112.7">PA12</text>
<text x="80.3" y="110.9">PA11</text>
<text x="99.8" y="110.9">BOOT0</text>
<text x="137" y="110.9">BOOT1</text>
<text x="174.2" y="108.1">PB5</text>
<text x="174.2" y="109.9">PB6</text>
<text x="174.2" y="111.8">PB7</text>
<text x="174.2" y="113.6">BOOT0</text>
<text x="238.4" y="113.6">PA5</text>
<text x="238.4" y="111.8">PA6</text>
<text x="238.4" y="109.9">PA7</text>
<text x="238.4" y="108.1">PC4</text>
<text x="174.2" y="115.5">PB8</text>
<text x="174.2" y="117.4">PB9</text>
<text x="238.4" y="115.5">PA4</text>
<text x="247.3" y="115.5">VCC3V3</text>
<text x="54.3" y="125.7">GND</text>
<text x="69.7" y="123.9">VCC3V3</text>
<text x="238.4" y="121.1">PA3</text>
<text x="248.6" y="124.8">GND</text>
<text x="175.7" y="128.5">VCC3V3</text>
<text x="40.8" y="137.8">VCC3V3</text>
<text x="175.1" y="136.9">VBAT</text>
<text x="230" y="132.2">PA2</text>
<text x="230" y="134.1">PA1</text>
<text x="230" y="135.9">PA0</text>
<text x="237.1" y="133.1">VCC3V3</text>
<text x="70.1" y="141.6">GND</text>
<text x="112" y="140.6">5v</text>
<text x="146.9" y="140.6">VCC3V3</text>
<text x="175.1" y="138.8">PC13</text>
<text x="230.9" y="141.6">PC3</text>
<text x="230.9" y="143.4">PC2</text>
<text x="40.8" y="147.1">VCC3V3</text>
<text x="229.1" y="149">RESET</text>
<text x="230.9" y="145.3">PC1</text>
<text x="230.9" y="147.1">PC0</text>
<text x="70.1" y="150.8">PC13</text>
<text x="96.1" y="160.1">GND</text>
<text x="137.1" y="160.1">GND</text>
<text x="191.9" y="159.2">GND</text>
<text x="235.2" y="157.3">VCC3V3</text>
<text x="55.2" y="166.6">VCC3V3</text>
<text x="103.1" y="163.8">VCC3V3</text>
<text x="55.2" y="172.2">GND</text>
<text x="55.2" y="168.5">SWDIO</text>
<text x="55.2" y="170.3">SWCLK</text>
<text x="118.4" y="175">GND</text>
<text x="204.9" y="175">GND</text>
</g>
<g font-size="1.7" fill="#000080">
<text x="186.3" y="38.4">P3</text>
<text x="225.4" y="38.4">P4</text>
<text x="207.7" y="43.9">104,0603PB8</text>
<text x="208.6" y="42.1">C10</text>
<text x="186.3" y="66.3">MHDR2X13</text>
<text x="225.4" y="66.3">MHDR2X13</text>
<text x="53.3" y="80.2">R1</text>
<text x="53.3" y="82.1">10k,0603</text>
<text x="94.1" y="83.9">4.7k,0603</text>
<text x="96.1" y="82.1">R2</text>
<text x="111" y="80.2">U1</text>
<text x="135.2" y="80.2">C1</text>
<text x="135.2" y="82.1">104,0603</text>
<text x="152.6" y="83.9">R3</text>
<text x="36.5" y="89.5">RESET</text>
<text x="53.3" y="87.6">C2</text>
<text x="53.3" y="89.5">105,0603</text>
<text x="152.6" y="85.8">4.7k,0603</text>
<text x="236.5" y="87.6">STM32F103RB/STM32F103R8</text>
<text x="237.5" y="85.8">U2</text>
<text x="111" y="95.1">AT24C08</text>
<text x="35.6" y="107.1">U4</text>
<text x="116.5" y="107.1">P1</text>
<text x="62.6" y="109.9">22R,0603</text>
<text x="64.5" y="108.1">R9</text>
<text x="104.4" y="113.6">100K,0603</text>
<text x="107.2" y="110.1">R4</text>
<text x="128.7" y="113.6">100k,0603</text>
<text x="129.6" y="110.1">R5</text>
<text x="62.6" y="117.4">22R,0603</text>
<text x="64.5" y="115.5">R8</text>
<text x="73.6" y="116.4">R10</text>
<text x="73.6" y="118.3">4.7k,0603</text>
<text x="116.5" y="116.4">Header 3X2</text>
<text x="35.6" y="120.1">micro USB</text>
<text x="50.5" y="137.8">PWR</text>
<text x="60.8" y="138.8">R16</text>
<text x="60.8" y="140.6">510R,0603</text>
<text x="197.3" y="142.8">Y1</text>
<text x="49.4" y="145.3">LED,0805</text>
<text x="50.5" y="147.1">PC13</text>
<text x="60.8" y="148.1">R6</text>
<text x="60.8" y="149.9">510R,0603</text>
<text x="95.2" y="146.2">100uF,10V,D 104,0603</text>
<text x="97.9" y="144.3">C15</text>
<text x="106.3" y="144.3">C16</text>
<text x="122.1" y="145.3">U3</text>
<text x="136.1" y="146.2">330uF,6.6V,D</text>
<text x="138" y="144.3">C3</text>
<text x="152.8" y="149">C17</text>
<text x="195.6" y="148.1">32.768K</text>
<text x="49.4" y="154.6">LED,0805</text>
<text x="122.1" y="152.7">AMS1117-3.3</text>
<text x="151.9" y="150.8">104,0603</text>
<text x="187.2" y="153.6">10p,0603</text>
<text x="190" y="151.9">C4</text>
<text x="196.5" y="153.2">10p,0603</text>
<text x="199.1" y="151.9">C5</text>
<text x="201" y="159.6">Y2</text>
<text x="230" y="161.1">C11</text>
<text x="241.2" y="161.1">C6</text>
<text x="252.3" y="161.1">C9</text>
<text x="263.5" y="161.1">C12</text>
<text x="274.6" y="161.1">C13</text>
<text x="45.9" y="164.8">P2</text>
<text x="110" y="163.8">3.3V</text>
<text x="124" y="163.8">GND</text>
<text x="199.1" y="167.3">C7</text>
<text x="200.2" y="164.8">8MHz</text>
<text x="208.4" y="167.3">C8</text>
<text x="229.1" y="162.9">104,0603</text>
<text x="240.2" y="162.9">104,0603</text>
<text x="251.4" y="162.9">104,0603</text>
<text x="262.5" y="162.9">104,0603</text>
<text x="273.7" y="162.9">104,0603</text>
<text x="110" y="173.1">Header 3</text>
<text x="124" y="173.1">Header 3</text>
<text x="199.1" y="169.2">10p,0603</text>
<text x="208.4" y="169.2">20p,0603</text>
<text x="45.9" y="175.9">4P,SWD</text>
</g>
<g font-size="1.3" fill="#000080">
<text x="111.2" y="127.5">BOOT1</text>
<text x="112.8" y="129.1">X</text>
<text x="112.8" y="131.2">1</text>
<text x="116.7" y="127.5">BOOT0</text>
<text x="118.4" y="129.1">0</text>
<text x="118.4" y="131.2">1</text>
<text x="123.6" y="127.5">MODE</text>
<text x="123.6" y="129.3">FLASH</text>
<text x="123.6" y="131.2">SRAM</text>
<text x="112.8" y="133">0</text>
<text x="118.4" y="133">1</text>
<text x="124.6" y="133">ISP</text>
</g>
</svg>
